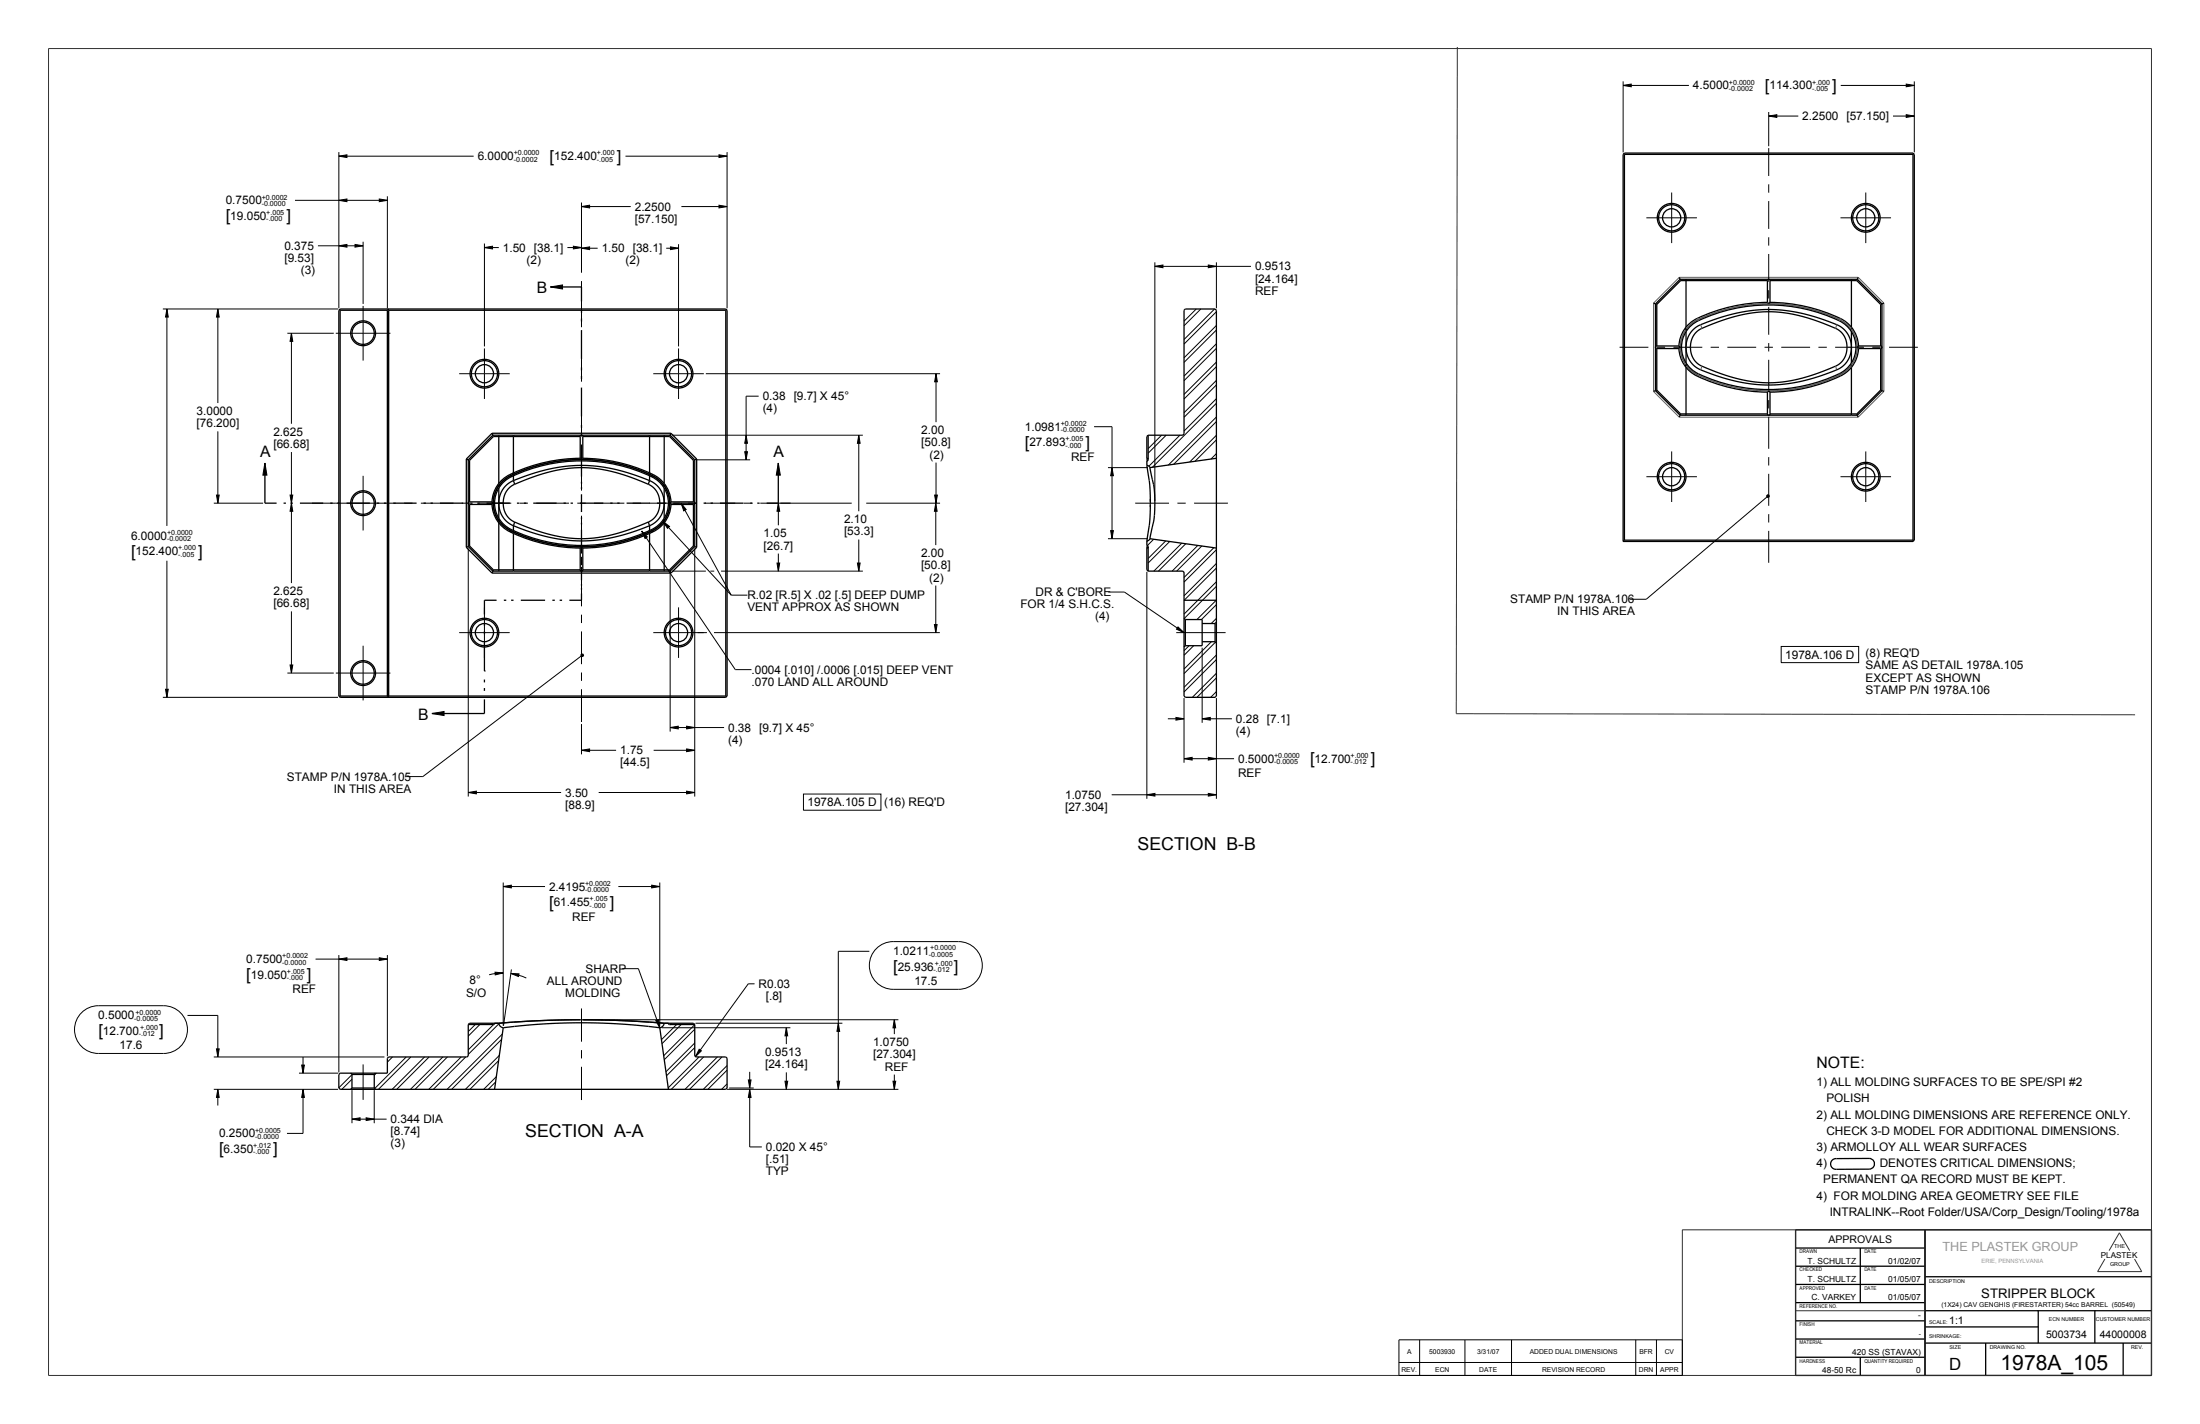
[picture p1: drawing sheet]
<svg xmlns="http://www.w3.org/2000/svg" width="864mm" height="559mm" viewBox="0 0 864 559" stroke-linecap="round" stroke-linejoin="round" font-family="sans-serif">
<g fill="#000">
<path d="M637.2 33.5l3.1-.5v1.1zM748.3 33l3.2 .5-3.2 .6zM694.3 45.5l3.2-.5v1.1zM748.3 45l3.2 .5-3.2 .6zM133 78.6l3.2-.5v1zM133 61.3l3.2-.5v1zM148.9 78.1l3.2 .5-3.2 .5zM282.2 60.8l3.2 .5-3.2 .5zM133 96.5l3.2-.6v1.1zM139.4 95.9l3.1 .6-3.1 .5zM190.2 97.2l3.1-.6v1.1zM225.1 96.6l3.2 .6-3.2 .5z"/>
<path d="M228.3 97.4l3.1-.5v1zM228.3 81.1l3.1-.6v1.1zM263.2 96.9l3.2 .5-3.2 .5zM282.2 80.5l3.2 .6-3.2 .5zM216.1 112.6l4.7-.8v1.6zM453.3 104.5l3.2-.5v1.1zM474.3 104l3.2 .5-3.2 .6zM65.5 121.3l.5 3.1h-1zM85.5 121.3l.5 3.1h-1zM114.4 130.8l.5 3.2h-1zM367.4 146.7l.6 3.1h-1.1zM292.9 170.8l.5 3.2h-1.1z"/>
<path d="M337.1 170.8l.5 3.2h-1zM85 194.3h1l-.5 3.2zM104 181.7l.8 4.8h-1.6zM113.9 194.3h1l-.5 3.2zM114.4 197.5l.5 3.1h-1zM267.4 197.4l1.9 2.6-.9 .5zM292.3 177.3h1.1l-.5 3.1zM305.5 181.7l.8 4.8h-1.6zM305.5 197.5l.6 3.1h-1.1zM367.3 197.5l.6 3.1h-1.1zM366.9 194.3h1.1l-.6 3.2zM436.5 183.5l.5 3.2h-1z"/>
<path d="M693.5 194.5l.4-.3 .4 .1 .2 .4-.2 .4-.4 .1-.4-.3zM251.9 208.4l2.2 2.3-.9 .6zM260.3 204.6l2.5 2-.8 .7zM436 208.2h1l-.5 3.2zM305 220.9h1.1l-.6 3.2zM336.6 220.9h1l-.5 3.2zM228.1 256.9l.3-.3 .5 .1 .2 .4-.2 .5-.5 .1-.3-.3zM366.8 245.1h1.1l-.6 3.2zM462.4 246l2.4 2.3-3-1.4zM65 270.5h1l-.5 3.2zM113.9 261h1l-.5 3.1zM169.5 280l4.8-.8v1.6z"/>
<path d="M228.3 294.4l3.1-.5v1.1zM263.1 285.5l3.1-.5v1zM269.5 293.9l3.2 .5-3.2 .6zM269.5 285l3.2 .5-3.2 .5zM464.8 297.7l3.2-.5v1.1zM461.6 281.5l3.2 .6-3.2 .5zM471.9 282.1l3.2-.6v1.1zM474.3 297.2l3.2 .5-3.2 .6zM183.8 311l3.2-.5v1zM269.5 310.5l3.2 .5-3.2 .5zM450.2 311.9l3.2-.6v1.1zM474.3 311.3l3.2 .6-3.2 .5z"/>
<path d="M197.5 347.9l3.2-.5v1zM255.8 347.4l3.2 .5-3.2 .5zM133 376.4l3.2-.6v1.1zM148.9 375.8l3.2 .6-3.2 .5zM194.3 381.5l3.2 .3-3.1 .8zM200.5 382l3.2 .2-.2 1zM85 411.6h1l-.5 3.2zM257.4 400.5l1-.4 .6 3.2zM274.5 411.7l.8 .7-2.3 2.2zM308.7 403.3l.5 3.2h-1.1zM329.1 401.5l.5 3.2h-1.1zM351.1 400.2l.5 3.1h-1.1z"/>
<path d="M85.5 427.5l.5 3.1h-1zM118.4 417.9h1.1l-.5 3.2zM119 427.5l.5 3.1h-1.1zM138.2 439.2l3.1-.6v1.1zM143.7 438.6l3.2 .6-3.2 .5zM294.3 427.5l.5 3.1h-1zM293.8 423.8h1l-.5 3.2zM308.1 424.3h1.1l-.5 3.2zM328.5 424.3h1.1l-.5 3.2zM350.5 424.3h1.1l-.5 3.2z"/>
</g>
<g fill="none" stroke="#000" stroke-width=".39">
<path d="M637.2 33.5l3.1-.5v1.1zM637.2 31.9v27.9M637.2 33.5h25.8M722.6 33.5h28.9M748.3 33l3.2 .5-3.2 .6zM751.5 31.9v27.9M133 59.7v61.3M285.4 59.7v61.3M694.3 45.5l3.2-.5v1.1zM694.3 44v13.4M694.3 45.5h11.6M743.1 45.5h8.4"/>
<path d="M748.3 45l3.2 .5-3.2 .6zM115.8 78.6h36.3M133 78.6l3.2-.5v1zM133 61.3l3.2-.5v1zM133 61.3h52.9M148.9 78.1l3.2 .5-3.2 .5zM152.1 77v44M228.3 79.5v25.1M245.5 61.3h39.9M282.2 60.8l3.2 .5-3.2 .5zM124.8 96.5h17.7M133 96.5l3.2-.6v1.1z"/>
<path d="M139.4 95.9l3.1 .6-3.1 .5zM142.5 94.9v24.4M190.2 97.2l3.1-.6v1.1zM190.2 95.6v40.3M190.2 97.2h5.6M222.7 97.2h5.6M225.1 96.6l3.2 .6-3.2 .5zM228.3 97.4l3.1-.5v1zM228.3 81.1l3.1-.6v1.1zM228.3 97.4h6.3M228.3 81.1h19.3M261.5 97.4h4.9"/>
<path d="M263.2 96.9l3.2 .5-3.2 .5zM266.4 95.8v40.1M267.5 81.1h17.9M282.2 80.5l3.2 .6-3.2 .5zM216.1 112.6l4.7-.8v1.6zM453.3 104.5l3.2-.5v1.1zM453.3 102.9v93.8M453.3 104.5h37.8M474.3 104l3.2 .5-3.2 .6zM477.5 102.9v18.1M63.9 121.3h68.8M65.5 121.3l.5 3.1h-1z"/>
<path d="M65.5 121.3v85.1M85.5 121.3l.5 3.1h-1zM85.5 121.3v36.9M112.8 130.8h18.2M114.4 130.8l.5 3.2h-1zM114.4 130.8v35.5M469.6 121.3l-4.8 4.7M471.4 121.3l-6.6 6.5M476.8 121.3l-12 11.9M477.5 122.3l-12.7 12.7M477.5 127.7l-12.7 12.7M477.5 129.5l-12.7 12.7"/>
<path d="M477.5 134.9l-12.7 12.7M477.5 136.7l-12.7 12.7M277.1 146.7h91.9M297.8 155.5h-4.9v24.9M367.4 146.7l.6 3.1h-1.1zM367.4 146.7v19M477.5 142.1l-12.7 12.7M477.5 143.9l-12.7 12.7M477.5 149.3l-12.7 12.7M477.5 151.1l-12.7 12.7M477.5 156.5l-12.7 12.7M477.5 158.2l-25.1 25.2"/>
<path d="M85.5 169.3v28.2M114.4 177.4v51.4M263.9 170.8h74.8M292.3 177.3h1.1l-.5 3.1zM292.9 170.8l.5 3.2h-1.1zM337.1 170.8l.5 3.2h-1zM337.1 170.8v29.8M429.5 167.4h7v44M456 170.8l-5.3 5.3M457.8 170.8l-7.1 7M463.2 170.8l-12.2 12.1M477.5 163.6l-18.9 18.9"/>
<path d="M477.5 165.4l-16.8 16.8M477.5 170.8l-10.5 10.5M477.5 172.6l-8.4 8.4M477.5 178l-2.1 2.1M477.5 179.8h-.1M83.9 197.5h19.4M85 194.3h1l-.5 3.2zM104 181.7l.8 4.8h-1.6zM113.9 194.3h1l-.5 3.2zM114.4 197.5l.5 3.1h-1zM267.4 197.4l1.9 2.6-.9 .5zM267.4 197.4l19.6 36.1"/>
<path d="M273.5 180.4h21M305.5 181.7l.8 4.8h-1.6zM305.5 197.5l.6 3.1h-1.1zM305.5 197.5v8.6M306.3 197.5h28M340 197.5h29M366.9 194.3h1.1l-.6 3.2zM367.3 197.5l.6 3.1h-1.1zM367.3 197.5v16.4M367.4 181.5v16M434.9 183.5h15.7M436.5 183.5l.5 3.2h-1z"/>
<path d="M693.5 194.5l.4-.3 .4 .1 .2 .4-.2 .4-.4 .1-.4-.3zM693.6 195l-47.4 40.2h-6.3M183.8 215.3v97.3M251.9 208.4l2.2 2.3-.9 .6zM251.9 208.4l36.7 54.4h6.4M260.3 204.6l2.5 2-.8 .7zM260.3 204.6l26.7 28.9M272.7 215.3v97.3M305.5 217.2v6.9M337.1 211.7v12.4M434.9 211.4h15.7M436 208.2h1l-.5 3.2z"/>
<path d="M450.4 212.2l-.2 .3M452.9 211.6l-2.5 2.5M457.6 212.3l-6.9 6.9M459.2 212.5l-8.5 8.5M463.9 213.2l-11 10.9M465.5 213.4l-10.8 10.7M470.2 214l-10.1 10.1M471.8 214.3l-9.9 9.8M476.5 214.9l-11.7 11.7M477.5 215.7l-12.7 12.7M65.5 220v53.7M114.4 239.9v24.2"/>
<path d="M263.1 224.9v62.2M263.9 224.1h13.2M278.9 224.1h1.5M283.1 224.1h55.6M287 233.5h6.4M305 220.9h1.1l-.6 3.2zM336.6 220.9h1l-.5 3.2zM367.3 229.8v18.5M435 232.3h6.4l23.4 16M450.2 224.4v89.1M477.5 221.1l-12.7 12.7M477.5 222.9l-12.7 12.7"/>
<path d="M477.5 228.3l-12.7 12.7M477.5 230.1l-12.6 12.6M477.5 235.5l-7.7 7.6M477.5 237.3l-5.9 5.8M228.1 256.9l.3-.3 .5 .1 .2 .4-.2 .5-.5 .1-.3-.3zM228.1 257.5l-62.1 47.2h-6.4M273.9 248.3h3.6M280.3 248.3h88.6M366.8 245.1h1.1l-.6 3.2zM462.4 246l2.4 2.3-3-1.4zM466.8 253.4l-2 2M468.6 253.4l-3.8 3.8"/>
<path d="M471.9 254.2v29.4M475.5 251.8l-10.7 10.7M477.1 252l-12.3 12.3M477.5 242.7l-2 2M477.5 257l-12.7 12.7M477.5 258.8l-12.7 12.7M699.2 253.7h30.4v6.3h-30.4zM63.9 273.7h68.8M65 270.5h1l-.5 3.2zM112.8 264.1h18.2M113.9 261h1l-.5 3.1zM464.8 273.9v25.4"/>
<path d="M477.5 264.2l-9.4 9.5M477.5 266l-7.7 7.7M477.5 271.4l-2.3 2.3M477.5 273.9v39.6M169.5 280l4.8-.8v1.6zM228.3 294.4l3.1-.5v1.1zM228.3 294.4h13.5M228.3 284.1v11.9M256.6 294.4h16.1M263.1 285.5l3.1-.5v1zM263.1 285.5h21.1M269.5 293.9l3.2 .5-3.2 .6z"/>
<path d="M269.5 285l3.2 .5-3.2 .5zM458.4 282.1h6.4M461.6 281.5l3.2 .6-3.2 .5zM464.8 297.7l3.2-.5v1.1zM464.8 297.7h19.6M471.9 282.1l3.2-.6v1.1zM471.9 282.1h11.7M474.3 297.2l3.2 .5-3.2 .6zM183.8 311l3.2-.5v1zM183.8 311h36.5M235 311h37.7M269.5 310.5l3.2 .5-3.2 .5z"/>
<path d="M315.4 311.6h30.4v6.3h-30.4zM436.4 311.9h41.1M450.2 311.9l3.2-.6v1.1zM474.3 311.3l3.2 .6-3.2 .5zM197.5 347.9l3.2-.5v1zM197.5 346.3v56.2M197.5 347.9h16.5M242.7 347.9h16.3M255.8 347.4l3.2 .5-3.2 .5zM259 346.3v56.2M123.9 376.4h28.2M133 376.4l3.2-.6v1.1z"/>
<path d="M133 374.8v46M148.9 375.8l3.2 .6-3.2 .5zM152.1 374.8v39.7M341.3 373.3h-12.2v54.2M343.6 372.6l2.6-2 3.3-1 26.7-.1a9.4 9.4 0 0 1 9.4 9.4 9.4 9.4 0 0 1-9.4 9.3h-25.6a9.4 9.4 0 0 1-8.5-5.5 9.4 9.4 0 0 1 1.5-10.1zM32.4 397l2.8-1.7 2.2-.6h26.8a9.4 9.4 0 0 1 9.4 9.3 9.4 9.4 0 0 1-9.4 9.4h-25.6a9.4 9.4 0 0 1-8.7-6 9.4 9.4 0 0 1 2.5-10.4zM73.6 398.5h11.9v16.3M194.3 381.5l3.2 .3-3.1 .8zM197.5 381.8l-5.5 .7M200.5 382l3.2 .2-.2 1zM200.5 382l3.1 .7 3 1.1M200.8 380.4l-3.2 22.1"/>
<path d="M244.2 380.1h6.4l8.4 23.2M296.2 386.1h-2.5l-20.7 28.5M83.9 414.8h67M85 411.6h1l-.5 3.2zM118.4 417.9h1.1l-.5 3.2zM119 414.8v6.3M154.1 414.8l-2 2M159.5 414.8l-12.4 12.3M161.3 414.8l-12.7 12.7M166.7 414.8l-12.7 12.7M168.4 414.8l-12.7 12.7M173.8 414.8l-12.7 12.7"/>
<path d="M175.6 414.8l-12.7 12.7M181 414.8l-12.7 12.7M182.8 414.8l-12.7 12.7M186.6 402l-2.8 2.8M188.4 402l-4.6 4.6M193.7 402l-9.9 10M194.2 401.5l-.1 .2M195.7 416.2l-11.2 11.3M195.8 401.7l-12 12.1M196 414.1l-13.3 13.4M196.9 407.9l-19.6 19.6M197.2 405.8l-21.7 21.7"/>
<path d="M229.1 400.2h123.6M257.4 400.5l1-.4 .6 3.2zM259.8 403.3h50.5M265.6 402l-6 6M267.4 402l-7.5 7.6M272.7 402.1l-12.2 12.2M272.7 403.9l-11.9 12M272.7 409.3l-11.3 11.3M272.7 411.1l-11.1 11.1M273 401.5h57.7M274.4 414.8l-12.1 12.1M274.5 411.7l.8 .7-2.3 2.2z"/>
<path d="M276.2 414.8l-12.7 12.7M281.6 414.8l-12.7 12.7M283.4 414.8l-12.7 12.7M285.4 418.1l-9.3 9.4M285.4 419.9l-7.5 7.6M308.7 403.3l.5 3.2h-1.1zM308.7 403.3v6.4M329.1 401.5l.5 3.2h-1.1zM351.1 400.2l.5 3.1h-1.1zM351.1 400.2v5.6M83.9 427.5h48.8M85.5 427.5l.5 3.1h-1z"/>
<path d="M85.5 427.5v6.3M117.4 421.1h15.3M119 427.5l.5 3.1h-1.1zM119 427.5v17.3h-6.3M138.2 439.2l3.1-.6v1.1zM138.2 421.7l-5.2 5.2M138.2 423.5l-4 4M138.2 427.8v13M138.2 439.2h13.6M143.7 438.6l3.2 .6-3.2 .5zM146.9 427.8v13M147.7 421.1l-.8 .8"/>
<path d="M194.5 424.6l-2.8 2.9M194.8 422.5l-4.9 5M285.4 427.5h67.3M285.4 425.3l-2.1 2.2M286.2 427h9.7M293.8 423.8h1l-.5 3.2zM294.3 427.5l.5 3.1h-1zM294.3 427.5v22.6h4.8M294.3 420.6v6.4M308.1 424.3h1.1l-.5 3.2zM308.7 420.8v6.7M328.5 424.3h1.1l-.5 3.2z"/>
<path d="M350.5 424.3h1.1l-.5 3.2zM351.1 421.7v5.8M549.1 525.8h111.3v13.9h-111.3zM549.1 534.7h111.3M557.3 525.8v13.9M575.1 525.8v13.9M593.3 525.8v13.9M642.1 525.8v13.9M650.2 525.8v13.9"/>
</g>
<g fill="none" stroke="#000" stroke-width=".51">
<path d="M637.4 60.3l.3 .3M637.7 60.1h113.2l.6 .5v151.4l-.6 .5h-113.7v-151.9zM637.7 60.6v151.4M637.7 60.6h113.2M750.9 60.6v151.4M751.2 60.3l-.3 .3M216.1 112.6h12.2v5.7M649.1 118.9l.8 .4M649.9 119.3v34M649.9 119.3l.5 .2M650.4 119.5v16.3M659.2 108.8l.3 .8"/>
<path d="M659.5 109.6l-9.6 9.7M659.5 109.6l.2 .5M659.5 109.6h69.6M659.7 110.1l-9.3 9.4M659.7 110.1h34.1M661.9 109.6l-.1 18.8M693.8 118.7a62.8 62.8 0 0 0-29.6 7.4 12.5 12.5 0 0 0-5.1 9.7M693.8 110.1v8.6M693.8 110.1l.5-.5 .5 .5M693.8 118.7l.2 .1a.34 .34 0 0 0 .3 .3 .34 .34 0 0 0 .4-.3l.1-.1M694.8 110.1v8.6M694.8 110.1h34.1"/>
<path d="M726.7 109.6l.1 18.8a15.4 15.4 0 0 0-7.5-4.8 65.7 65.7 0 0 0-24.5-4.9M728.9 110.1l9.3 9.4 .6-.2M729.1 109.6l-.2 .5M729.1 109.6l9.7 9.7M729.4 108.8l-.3 .8M739.5 118.9l-.7 .4M133 121.8l.5-.5h151.4l.5 .5v151.3l-.5 .6h-151.4l-.5-.6zM133.3 121.5l.2 .3M133.5 121.8v151.3M133.5 121.8h18.6M152.1 121.8v151.3M152.3 121.5l.3 .3"/>
<path d="M152.6 121.3l-.5 .5M152.6 121.8v151.3M152.6 121.8h132.3M228.3 121.6v1.2M228.3 125v1.2M228.3 129.5v11.3M284.9 121.8v151.3M285.2 121.5l-.3 .3M650.4 135.8a.51 .51 0 0 0-.5 .5 .51 .51 0 0 0 .5 .5M650.4 136.8v16.3M650.4 136.8h8.7M650.4 135.8h8.7"/>
<path d="M659.1 135.8l.1 .2a.37 .37 0 0 1 .3 .4 .37 .37 0 0 1-.4 .3v.1M659.1 136.8a12.5 12.5 0 0 0 7.1 10.8M661.4 128.9l.4 .3M661.8 129.3l.4 .3M661.8 129.2v.1M661.8 130.1v12.3M663.2 128.4l.7-.7a43.3 43.3 0 0 1 16.3-6.5 63.2 63.2 0 0 1 43.6 5.8 11.7 11.7 0 0 1 4.5 11.6 11.7 11.7 0 0 1-8.5 9.1 63.8 63.8 0 0 1-55-2.2 11.5 11.5 0 0 1-1.6-17.1zM664.6 129.4l3.1-2 6.3-2.4 5.4-1.6a61.8 61.8 0 0 1 43.7 5.2l2.4 2.7 1.2 3.6-.2 3.6-1.4 3.4-1.6 1.7-2.1 1.4-6 2.2-6.2 1.9a62 62 0 0 1-43.7-5.2l-1.5-1.4-1.1-1.8-.8-1.9-.2-2v-1.9l.6-2.1 .9-1.8zM668 128.9h.1M668 128.9l-1.9 1.2-1.4 1.7-.8 2.1-.3 2.4 .3 2.3 .8 2.1 1.4 1.7 1.9 1.3M694.3 122.3h.1M694.3 122.3a66.6 66.6 0 0 0-26.3 6.6"/>
<path d="M694.3 122.3a66.6 66.6 0 0 1 26.3 6.6M720.6 128.9h.1M720.6 128.9l1.9 1.2 1.4 1.7 .8 2.1 .3 2.4-.3 2.3-.8 2.1-1.4 1.7-1.9 1.3M726.8 129.3l-.4 .3M726.8 129.2v.1M726.8 130.1v12.3M727.2 128.9l-.4 .3M228.3 144.2v1.1M228.3 147.6v1.1M228.3 152.1v11.3M649.9 153.3l-.8 .3M649.9 153.3l9.6 9.6"/>
<path d="M650.4 153.1l9.3 9.3M650.4 153.1l-.5 .2M661.8 143.4l-.4 .2M661.8 143.4h.1M661.8 144.2v18.2M662.2 143l-.4 .3M668 143.7h.1M668 143.7l3.1 1.3a62 62 0 0 0 23.2 5.2M694.3 150.2h.1M720.6 143.7l-3.1 1.3a62 62 0 0 1-23.2 5.2M720.6 143.7h.1M722.4 147.6a12.5 12.5 0 0 0 4.4-3.4v18.2"/>
<path d="M726.4 143l.4 .3M726.8 143.4h.1M726.8 143.4l.4 .2M738.8 153.3l.7 .3M738.8 153.3l-.6-.2-9.3 9.3M738.8 153.3l-9.7 9.6M193.1 170l.4 .8M193.1 170l-10 10.1M193.1 170h70.3M193.5 170.8l-9.7 9.6M193.5 170.8h8.1l-.1 .5M193.5 170.8l.2 .5"/>
<path d="M193.7 171.3l-9.4 9.3M193.7 171.3h7.8M195.8 170.8v18.9M201.5 171.3v14.3l-1.3 .6M228.3 166.8v1.1M228.3 170.2v1.1M228.3 174.7v12.3M255 171.3v14.3l1.3 .6M255 171.3h7.9M260.7 170.8v18.9M262.9 171.3l9.3 9.3 .5-.2M263.1 170.8h-8.1v.5"/>
<path d="M263.1 170.8l-.2 .5M263.1 170.8l9.6 9.6M263.4 170l-.3 .8M263.4 170l10.1 10.1M477.5 179.8l-26.1 3.7M659.5 162.9l-.3 .8M659.7 162.4h2.1M659.7 162.4l-.2 .5M661.8 162.4l.1 .5h-2.4M726.8 162.4l-.1 .5h2.4M726.8 162.4h2.1M728.9 162.4l.2 .5"/>
<path d="M729.1 162.9l.3 .8M104 181.7v15.8h4.6M111.3 197.5h.9M114.1 197.5h.9M117.7 197.5h9.2M129.6 197.5h1M132.4 197.5h.9M136 197.5h9.2M148 197.5h.9M150.7 197.5h.9M154.4 197.5h9.1M166.3 197.5h.9"/>
<path d="M169 197.5h.9M172.7 197.5h9.2M183.1 180.1l.7 .3M183.1 180.1v34.7M183.8 180.4v34.1M183.8 180.4l.5 .2M184.3 196.9a.51 .51 0 0 0-.5 .6 .51 .51 0 0 0 .5 .5M184.3 180.6v16.3M184.3 198v16.3M184.3 198h8.8M184.3 196.9h8.8M184.6 197.5h.9"/>
<path d="M187.3 197.5h1M191 197.5h9.2M193.1 196.9l.4 .6-.4 .5M193.1 198a12.5 12.5 0 0 0 7.1 10.7M195.4 190.3l.4 .3M195.8 190.6a12 12 0 0 0 0 13.7M195.8 190.6h.1M195.8 190.6a11.9 11.9 0 0 0 0 13.7M195.8 191.5v11.9M195.8 190.7h.1M195.8 197.5l.4 2.8 1.2 2.5 1.8 2.1 2.3 1.4M195.8 197.5h1.7"/>
<path d="M195.8 190.7l.4 .2M197.5 197.5l.3 2.3 .9 2.1 1.4 1.7 1.9 1.2M200.2 186.2a12.5 12.5 0 0 0-7.1 10.7M200.2 186.2l.2 .4M200.4 186.6a12 12 0 0 0-4.6 4M200.5 186.7a11.9 11.9 0 0 0-4.7 4M200.5 186.7l.1 .4M200.6 187.1a11.4 11.4 0 0 0-6.5 10.4 11.4 11.4 0 0 0 6.5 10.3M200.6 187.1a63.9 63.9 0 0 1 55.3 0M201.3 185.7l.2 .4M201.5 186.1l-1.1 .5M201.5 186.2a64.2 64.2 0 0 1 53.5 0"/>
<path d="M201.5 186.2l.2 .4M201.5 186.1v.1M201.5 186.7v1.9M201.5 188.6l6.8-2.5 7.1-2a62.7 62.7 0 0 1 39.6 4.5M201.5 188.6l-2.3 1.4-1.8 2.1-1.2 2.5-.4 2.9M201.5 188.6l.5 1.5M201.5 186.2l-1 .5M202 190.1h.1M202 190.1l-1.9 1.2-1.4 1.7-.9 2.1-.3 2.4M202.9 197.5h.9M205.7 197.5h.9M209.3 197.5h9.2"/>
<path d="M221.2 197.5h1M224 197.5h.9M227.7 197.5h9.1M228.3 183.5h.1M228.3 183.5a66.6 66.6 0 0 0-26.3 6.6M228.3 183.5a66.6 66.6 0 0 1 26.3 6.6M228.3 189.1v.7M228.3 191.2v.7M228.3 194v6.9M239.6 197.5h.9M242.3 197.5h.9M246 197.5h9.1"/>
<path d="M254.6 190.1h.1M254.6 190.1l1.9 1.2 1.4 1.7 .8 2.1 .3 2.4M255 186.1l1.1 .5M255 188.6l-.4 1.5M255 188.6l2.3 1.4 1.9 2.1 1.1 2.5 .4 2.9M255 186.2l1.1 .5M255 186.2l-.2 .4M255 186.1v.1M255 186.7v1.9M255.2 185.7l-.2 .4M255.9 187.1a11.4 11.4 0 0 1 6.5 10.4 11.4 11.4 0 0 1-6.5 10.3M256.1 186.7l-.2 .4"/>
<path d="M256.1 186.7a11.9 11.9 0 0 1 4.6 4M256.1 186.6a12 12 0 0 1 4.6 4M256.3 186.2a12.5 12.5 0 0 1 4.5 3.6M256.3 186.2l-.2 .4M257.9 197.5h.9M259 197.5l-.3 2.3-.8 2.1-1.4 1.7-1.9 1.2M259 197.5h1.7M260.6 197.5h.9M260.7 190.7l-.3 .2M260.7 197.5l-.4 2.8-1.1 2.5-1.9 2.1-2.3 1.4M260.7 190.7h.1M260.7 190.6a11.9 11.9 0 0 1 0 13.7"/>
<path d="M260.7 190.6h.1M260.7 191.5v11.9M260.7 190.6a12 12 0 0 1 0 13.7M261.1 190.3l-.4 .3M264.3 197.5h9.2M273.5 180.1l-.8 .3M273.5 180.1v34.7M276.2 197.5h.9M279 197.5h.9M282.6 197.5h9.2M294.5 197.5h.9M297.3 197.5h.9"/>
<path d="M305.5 181.7v15.8h-4.6M450.2 182.6l.7 .3 .5 .6M450.2 182.6l1.1 7.4 .3 6.9M450.2 180.9l.5-.5v-9.6h13.3l.7-.5 .1-48.5 .5-.5h11.7l.5 .5v151.3l-.5 .6h-11.7l-.5-.6-.1-48.5-.7-.5h-13.3v-9.6l-.5-.4M450.2 180.9v1.7M450.3 180.8l-.1 .1M450.3 180.8h.1M450.4 180.8h-.1M450.4 180.8h.1M451.4 183.5l1.4 6.6M451.6 196.9h.1M451.6 195.9v1"/>
<path d="M451.6 198v1M451.6 198h.1M451.6 196.9v1.1M451.6 198l-.3 6.9-1.1 7.4M452.8 190.1h.1M452.8 190.1l.5 7.4-.5 7.3M183.1 214.8l10 10.1M183.8 214.5l-.7 .3M183.8 214.5l9.7 9.6M184.3 214.3l9.4 9.3M184.3 214.3l-.5 .2M195.8 204.3l-.4 .3"/>
<path d="M195.8 204.3h.1M195.8 205.2v18.9M195.8 204.3a12 12 0 0 0 4.6 4M195.8 204.2v.1M195.8 204.2a11.9 11.9 0 0 0 4.7 4M196.2 204l-.4 .2M200.2 208.7l1.3 .6v14.3M200.4 208.3l1.1 .5M200.4 208.3l-.2 .4M200.5 208.2l1 .5M200.6 207.8a63.9 63.9 0 0 0 55.3 0M200.6 207.8l-.1 .4"/>
<path d="M201.5 208.7a64.2 64.2 0 0 0 53.5 0M201.5 208.8l-.2 .4M201.5 206.3v1.9M201.5 208.7v.1M201.5 206.3l6.8 2.5 7.1 2a62.7 62.7 0 0 0 39.6-4.5M201.7 208.3l-.2 .4M202 204.8h.1M202 204.8l1.6 .7a64.4 64.4 0 0 0 24.7 5.9M202 204.8l-.5 1.5M228.3 211.4h.1M228.3 203v.7M228.3 205.1v.7"/>
<path d="M228.3 207.9v9.3M228.3 218.8v.5M254.6 204.8l-3.2 1.3a62 62 0 0 1-23.1 5.3M254.6 204.8l.4 1.5M254.6 204.8h.1M254.8 208.3l.2 .4M255 208.8l.2 .4M255 206.3v1.9M255 208.7v.1M255.9 207.8l.2 .4M256.1 208.2l-1.1 .5M256.1 208.3l-1.1 .5"/>
<path d="M256.1 208.3l.2 .4M256.3 208.7l-1.3 .6v14.3M260.4 204l.3 .2M260.7 204.2a11.9 11.9 0 0 1-4.6 4M260.7 204.2v.1M260.7 204.3a12 12 0 0 1-4.6 4M260.7 204.3h.1M260.7 205.2v18.9M260.7 204.3l.4 .3M260.8 205.1a12.5 12.5 0 0 1-4.5 3.6M272.7 214.5l.8 .3M272.7 214.5l-.5-.2-9.3 9.3"/>
<path d="M272.7 214.5l-9.6 9.6M273.5 214.8l-10.1 10.1M450.2 212.3v1.8M450.2 214.1h.1M451.4 211.4l-.5 .6-.7 .3M451.4 211.4l26.1 3.7M452.8 204.8l-1.4 6.6M452.8 204.8h.1M637.7 212h113.2M637.7 212l-.5 .5M750.9 212l.3 .2M193.1 224.9h70.3"/>
<path d="M193.5 224.1l-.4 .8M193.7 223.6h7.8M193.7 223.6l-.2 .5M194.9 235.6h-4.7v5.5M197.8 235.6h.9M200.6 235.6h1M201.5 223.6l.1 .5h-8.1M204.5 235.6h9.5M216.8 235.6h1M219.7 235.6h.9M228.3 220.4v.5M228.3 222.4v5.3"/>
<path d="M228.3 229.3v.5M228.3 230.8v.6M228.3 232.9v2.7h-4.8M255 223.6v.5h8.1M255 223.6h7.9M262.9 223.6l.2 .5M263.1 224.1l.3 .8M464.8 235.6h12.7M190.2 244.4v1.2M190.2 247.8v1.1M190.2 252.2v11.1M464.8 242.6l.5 .5"/>
<path d="M465.3 243.1h6.6v10.3h-6.6M465.3 243.1v10.3M465.3 253.4l-.5 .5M471.9 251.8h5.1M471.9 244.7h5.1M477 251.8l.5 .5M477 244.7v7.1M477.5 244.2l-.5 .5M133.5 273.1h18.6M133.5 273.1l-.2 .3M152.1 273.1l.5 .6M152.6 273.1h132.3"/>
<path d="M152.6 273.1l-.3 .3M190.2 263.3h.1M190.2 274.4v5.6h-20.7M190.2 266.7v1.1M190.2 270v1.1M284.9 273.1l.3 .3M183.8 402v12l-.5 .7-30.7 .1-.5 .5v5.8h-18.6l-.5 .5v5.4l.5 .5h151.4l.5-.5v-11.7l-.5-.5-11.7-.1-.5-.7v-12l-9.8 .1M183.8 402h9.7M193.1 401.6l.4 .4M193.1 401.5v.1M193.5 402l.1 .1M193.6 402.1h.1"/>
<path d="M194.1 401.6l-.4 .5M194.1 401.5v.1M195.8 401.5h-11.5l-.5 .5M195.8 401.5l.6 1.2 1.1 .6M195.8 401.5h.1M197.5 403.3l-3.4 24.2M200.2 401.2l-4.4 .3M200.2 401.2h.1M201.5 401.1l-1.3 .1M201.5 401.1l13.9-.7 12.8-.2 12.9 .2 13.9 .7M202 402.8h.1M202 402.8l-4.5 .5"/>
<path d="M228.3 401.4l-13.5 .3-12.8 1.1M228.3 401.4h.1M228.3 401.4l13.5 .3 12.8 1.1M254.6 402.8h.1M254.6 402.8l4.4 .5M255 401.1l1.3 .1M256.3 401.2l4.4 .3M256.4 401.2h.1M256.4 401.2l4.3 .3M259 403.3l3.4 24.2M260.7 401.5h.1M260.7 401.5l-.5 1.2-1.2 .6"/>
<path d="M260.7 401.5h1.7M262.4 401.6l.5 .5M262.4 401.5v.1M262.9 402.1h.1M137.7 421.1l.5 .5M138.2 421.6v5.4M138.2 427l-.5 .5M138.2 427h8.7M138.2 421.6h8.7M146.9 421.6v5.4M146.9 427l.5 .5M147.4 421.1l-.5 .5"/>
<path d="M719.2 455.3l1.2-.6 13.3-.1a2.1 2.1 0 0 1 2.1 2.1 2.1 2.1 0 0 1-2.1 2.1l-12.8 .1a2.11 2.11 0 0 1-2.1-1.2 2.11 2.11 0 0 1 .4-2.4zM704.8 482.6h139.7v57.2l-139.7-.1zM704.8 496.9h50.8M704.8 489.7h50.8M730.2 489.7v21.5M755.6 482.6v57.2M704.8 518.3h50.8M704.8 511.2h50.8M704.8 504h50.8M755.6 514.3h88.9M755.6 501h88.9M800.1 514.3v12.7"/>
<path d="M822.3 514.3v12.7M704.8 532.6h50.8M704.8 525.5h50.8M730.2 532.6v7.1M755.6 527h88.9M755.6 520.7h44.5M779.5 527v12.8M833.4 527v12.8"/>
<circle cx="656.2" cy="85.5" r="5.1"/>
<circle cx="656.2" cy="85.5" r="5.6"/>
<circle cx="732.4" cy="85.5" r="5.1"/>
<circle cx="732.4" cy="85.5" r="5.6"/>
<circle cx="142.5" cy="130.8" r="4.9"/>
<circle cx="142.5" cy="130.8" r="4.4"/>
<circle cx="190.2" cy="146.7" r="5.1"/>
<circle cx="190.2" cy="146.7" r="5.6"/>
<circle cx="190.2" cy="146.7" r="3.6"/>
<circle cx="266.4" cy="146.7" r="5.1"/>
<circle cx="266.4" cy="146.7" r="5.6"/>
<circle cx="266.4" cy="146.7" r="3.6"/>
<circle cx="142.5" cy="197.5" r="4.9"/>
<circle cx="142.5" cy="197.5" r="4.4"/>
<circle cx="656.2" cy="187.1" r="5.1"/>
<circle cx="656.2" cy="187.1" r="5.6"/>
<circle cx="732.4" cy="187.1" r="5.1"/>
<circle cx="732.4" cy="187.1" r="5.6"/>
<circle cx="190.2" cy="248.3" r="5.1"/>
<circle cx="190.2" cy="248.3" r="5.6"/>
<circle cx="190.2" cy="248.3" r="3.6"/>
<circle cx="266.4" cy="248.3" r="5.1"/>
<circle cx="266.4" cy="248.3" r="5.6"/>
<circle cx="266.4" cy="248.3" r="3.6"/>
<circle cx="142.5" cy="264.1" r="4.9"/>
<circle cx="142.5" cy="264.1" r="4.4"/>
</g>
<path d="M19 19h825.5v520.8h-825.5zM572.1 18.4l-.5 261.7 266.5 .4M704.8 482.6v57.2M755.6 482.6v57.2M826.3 494.1l-2.9 4.9h17.4l-2.9-4.9M827.9 490.8l4.1-7 4 7M844.5 482.6h-184.1v57.2M704.8 514.3h50.8" fill="none" stroke="#313131" stroke-width=".39"/>
<g fill="none" stroke="#5d5d5d" stroke-width=".39">
<path d="M649.1 118.9l10.1-10.1h70.2l10.1 10.1v34.7l-10.1 10.1h-70.2l-10.1-10.1zM661.8 129.2a12.4 12.4 0 0 0 4.6 18.1l-.2 .3M661.8 136.3h1.8M666.2 125l.2 .4M666.4 125.4a12.1 12.1 0 0 0-4.6 17.9M666.4 125.4a65.1 65.1 0 0 1 55.8 0M666.5 125.5a12 12 0 0 0-4.6 3.8M666.5 125.5l.1 .4M666.5 125.5a65 65 0 0 1 55.6 0M667.6 127.4l.4 1.5M694.3 121.4v.9M721 127.4l-.4 1.5"/>
<path d="M722.1 125.5l-.1 .4M722.1 125.5a12 12 0 0 1 4.7 3.8M722.2 125.4a12.1 12.1 0 0 1 4.6 17.9M722.4 125l-.2 .4M725 136.3h1.8M661.9 143.2a12 12 0 0 0 4.6 3.9M666.5 147.1a65 65 0 0 0 55.6 0M666.6 146.7l-.1 .4M668 143.7l-.4 1.4M694.3 150.2v.9M720.6 143.7l.4 1.4M722 146.7l.1 .4"/>
<path d="M726.8 143.2a12 12 0 0 1-4.7 3.9M726.8 143.3a14.4 14.4 0 0 1-4.6 3.9l.2 .4"/>
</g>
<!-- layer: 05___PRT_ALL_AXES -->
<g fill="none" stroke="#000" stroke-width=".39">
<path d="M694.3 58.1v11M656.2 75.6v19.8M694.3 72.3v3.3M694.3 78.9v10.9M732.4 75.6v19.8M228.3 95.5v11.5M646.3 85.5h19.8M694.3 93.1v3.3M694.3 99.7v10.9M722.5 85.5h19.8M228.3 110.3v3.3M228.3 116.9v11.5"/>
<path d="M694.3 113.9v3.2M131.8 130.8h21.5M142.5 120.1v21.4M190.2 136.7v19.9M228.3 131.7v3.3M228.3 138.2v11.6M266.4 136.7v19.9M635.8 136.3h11.3M650.3 136.3h3.3M656.9 136.3h11.3M671.5 136.3h3.3M678.1 136.3h11.3"/>
<path d="M692.7 136.3h3.2M694.3 120.4v10.9M694.3 134.6v3.3M699.2 136.3h11.3M713.8 136.3h3.3M720.4 136.3h11.3M735 136.3h3.3M741.5 136.3h11.4M180.2 146.7h19.9M228.3 153.1v3.2M228.3 159.6v11.6M256.4 146.7h19.9"/>
<path d="M694.3 141.2v12.5M694.3 157v3.3M228.3 174.4v3.3M656.2 177.2v19.8M694.3 163.6v12.5M694.3 179.4v3.3M732.4 177.2v19.8M142.5 186.7v21.5M155.4 197.5h-32.9M158.6 197.5h3.3M165.2 197.5h12.8M181.3 197.5h3.3"/>
<path d="M187.9 197.5h12.8M204 197.5h3.2M210.5 197.5h12.8M226.6 197.5h3.3M228.3 181v11.5M228.3 195.8v3.3M233.2 197.5h11.9M248.4 197.5h3.3M254.9 197.5h11.9M270.1 197.5h3.3M276.7 197.5h11.9M291.9 197.5h3.3"/>
<path d="M298.4 197.5h11.9M445.6 197.5h13.3M462.2 197.5h3.3M468.7 197.5h13.3M646.3 187.1h19.8M694.3 185.9v12.6M722.5 187.1h19.8M228.3 202.4v12.8M228.3 218.5v3.3M694.3 201.8v3.2M694.3 208.3v12.6M190.2 238.3v19.9"/>
<path d="M228.3 225.1v12.8M266.4 238.3v19.9M142.5 253.4v21.4M180.2 248.3h19.9M228.3 241.2v3.3M228.3 247.8v12.8M256.4 248.3h19.9M461.7 248.3h19.4M131.8 264.1h21.5M228.3 263.9v3.3M228.3 270.5v12.8M228.3 395.7v13.1"/>
<path d="M142.5 417.7v13.9M228.3 412.1v3.2M228.3 418.6v13.1"/>
</g>
<g fill="none" stroke="#000" stroke-width=".51">
<path d="M738.2 119.5v16.3M738.8 119.3v34M726.8 128.4a12.5 12.5 0 0 1 2.8 7.4M729.6 136.8a12.5 12.5 0 0 1-2.8 7.4M729.6 135.8l-.2 .2a.34 .34 0 0 0-.3 .3 .34 .34 0 0 0 .3 .3l.2 .2M729.6 136.8h8.6M729.6 135.8h8.6M738.2 135.8a.51 .51 0 0 1 .6 .5 .51 .51 0 0 1-.6 .5M738.2 136.8v16.3M666.2 147.6a65.7 65.7 0 0 0 27.6 6.3M693.8 153.9v8.5M693.8 153.9l.2-.2a.37 .37 0 0 1 .4-.2 .37 .37 0 0 1 .3 .3l.1 .1"/>
<path d="M694.8 153.9v8.5M722.4 147.6a65.7 65.7 0 0 1-27.6 6.3M201.5 171.3h26.3M201.6 170.8h53.4M227.8 171.3h.1M227.8 179.8a64.9 64.9 0 0 0-26.3 5.8M227.8 171.3v8.5M227.8 179.8l.5 .5M228.2 170.8l-.4 .5M228.4 170.8l.4 .5M228.8 179.8l-.5 .5M228.8 179.8a64.9 64.9 0 0 1 26.2 5.8"/>
<path d="M228.8 171.3v8.5M228.8 171.3h.1M255 171.3h-26.2M450.2 179.8l.2 1M450.2 179.8l.5 .4M450.7 170.8l-.5 .5v8.5M450.7 170.8h.1M661.8 162.4h32M661.9 162.9h64.8M693.8 162.4l.5 .5 .5-.5M694.8 162.4h32M228.3 180.3a64.3 64.3 0 0 0-26.8 5.8"/>
<path d="M228.3 180.3a64.3 64.3 0 0 1 26.7 5.8M260.7 189.7a12.5 12.5 0 0 1 2.7 7.2M263.4 198a12.5 12.5 0 0 1-2.7 7.2M263.4 198h8.8M263.4 196.9h8.8M263.4 196.9l-.4 .6 .4 .5M272.2 196.9a.51 .51 0 0 1 .5 .6 .51 .51 0 0 1-.5 .5M272.2 180.6v16.3M272.2 198v16.3M272.7 180.4v34.1M450.4 180.8h.1M450.7 180.2v.1"/>
<path d="M201.5 209.3a64.9 64.9 0 0 0 26.3 5.8M201.5 208.8a64.3 64.3 0 0 0 26.8 5.8M227.8 215.1v8.5M228.3 214.6l.5 .5M228.3 214.6l-.5 .5M228.8 215.1v8.5M255 209.3a64.9 64.9 0 0 1-26.2 5.8M255 208.8a64.3 64.3 0 0 1-26.7 5.8M450.2 215.1v8.5l.5 .5M450.4 214.1l-.2 1M450.7 214.6l-.5 .5M201.5 223.6h26.3"/>
<path d="M201.6 224.1h53.4M227.8 223.6l.4 .5M227.8 223.6h.1M228.8 223.6h26.2M228.8 223.6h.1M228.8 223.6l-.4 .5M450.7 224.1h.1M194.1 401.5v.1M227.8 400.2h.1M227.8 400.2l-13.7 .2-12.6 .7M228.8 400.2h.1M228.8 400.2l13.6 .2 12.6 .7"/>
<path d="M260.7 401.5h11.5l.5 .5M263.4 401.5v.1M263.4 401.6l-.4 .4"/>
<circle cx="656.2" cy="85.5" r="3.6"/>
<circle cx="732.4" cy="85.5" r="3.6"/>
<circle cx="656.2" cy="187.1" r="3.6"/>
<circle cx="732.4" cy="187.1" r="3.6"/>
</g>
<path d="M726.8 129.2a12 12 0 0 1 0 14.2M666.4 147.2a65.1 65.1 0 0 0 55.8 0" fill="none" stroke="#5d5d5d" stroke-width=".39"/>
<text font-size="8.3" x="785.3" y="537.8">1978A_105</text>
<g font-size="7">
<text x="446.6" y="333.7">SECTION B-B</text>
<text x="206.2" y="446.2">SECTION A-A</text>
</g>
<text font-size="6.6" x="765.2" y="537.8">D</text>
<g font-size="6.5">
<text x="692.8" y="35.7">[</text>
<text x="719.2" y="35.7">]</text>
<text x="215.8" y="63.5">[</text>
<text x="242.1" y="63.5">]</text>
<text x="88.6" y="86.9">[</text>
<text x="112.4" y="86.9">]</text>
<text x="402.3" y="175.7">[</text>
<text x="426.1" y="175.7">]</text>
<text x="51.4" y="218.5">[</text>
<text x="77.8" y="218.5">]</text>
<text x="514.3" y="299.9">[</text>
<text x="538.1" y="299.9">]</text>
<text x="215.5" y="356.1">[</text>
<text x="239.3" y="356.1">]</text>
<text x="350.6" y="381.6">[</text>
<text x="374.4" y="381.6">]</text>
<text x="96.7" y="384.6">[</text>
<text x="120.5" y="384.6">]</text>
<text x="38.6" y="406.7">[</text>
<text x="62.4" y="406.7">]</text>
<text x="86" y="453">[</text>
<text x="107.2" y="453">]</text>
</g>
<g font-size="6.2">
<text x="210.7" y="115">B</text>
<text x="102.1" y="179.3">A</text>
<text x="303.6" y="179.3">A</text>
<text x="164.2" y="282.4">B</text>
<text x="713.1" y="419.1">NOTE:</text>
</g>
<text font-size="5.2" x="777.7" y="509.5">STRIPPER BLOCK</text>
<text font-size="5" fill="#989898" x="762.5" y="491">THE PLASTEK GROUP</text>
<g font-size="4.6">
<text x="664.6" y="35.1">4.5000</text>
<text x="694.6" y="35.1">114.300</text>
<text x="707.5" y="47.1">2.2500 [57.150]</text>
<text x="187.5" y="62.9">6.0000</text>
<text x="217.6" y="62.9">152.400</text>
<text x="88.6" y="80.2">0.7500</text>
<text x="249.2" y="82.6">2.2500</text>
<text x="90.4" y="86.2">19.050</text>
<text x="249.2" y="87.4">[57.150]</text>
<text x="111.6" y="98">0.375</text>
<text x="197.4" y="98.7">1.50 [38.1]</text>
<text x="236.2" y="99">1.50 [38.1]</text>
<text x="111.6" y="102.8">[9.53]</text>
<text x="118.1" y="107.6">(3)</text>
<text x="206.7" y="103.5">(2)</text>
<text x="245.5" y="103.8">(2)</text>
<text x="492.7" y="106.1">0.9513</text>
<text x="492.7" y="110.9">[24.164]</text>
<text x="492.7" y="115.6">REF</text>
<text x="299.4" y="157.1">0.38 [9.7] X 45°</text>
<text x="299.4" y="161.8">(4)</text>
<text x="77.2" y="162.9">3.0000</text>
<text x="77.2" y="167.7">[76.200]</text>
<text x="107.3" y="171">2.625</text>
<text x="361.6" y="170.4">2.00</text>
<text x="402.3" y="169">1.0981</text>
<text x="107.3" y="175.8">[66.68]</text>
<text x="361.6" y="175.2">[50.8]</text>
<text x="364.9" y="179.9">(2)</text>
<text x="404.1" y="175.1">27.893</text>
<text x="420.4" y="180.8">REF</text>
<text x="331.3" y="205.4">2.10</text>
<text x="51.4" y="211.8">6.0000</text>
<text x="299.8" y="210.9">1.05</text>
<text x="299.8" y="215.7">[26.7]</text>
<text x="331.3" y="210.1">[53.3]</text>
<text x="53.2" y="217.8">152.400</text>
<text x="361.5" y="218.7">2.00</text>
<text x="361.5" y="223.4">[50.8]</text>
<text x="107.3" y="233.6">2.625</text>
<text x="364.8" y="228.2">(2)</text>
<text x="406.5" y="233.9">DR &amp; C'BORE</text>
<text x="107.3" y="238.3">[66.68]</text>
<text x="293.4" y="235.1">R.02 [R.5] X .02 [.5] DEEP DUMP</text>
<text x="293.4" y="239.9">VENT APPROX AS SHOWN</text>
<text x="400.5" y="238.7">FOR 1/4 S.H.C.S.</text>
<text x="592.8" y="236.8">STAMP P/N 1978A.106</text>
<text x="429.9" y="243.4">(4)</text>
<text x="611.3" y="241.5">IN THIS AREA</text>
<text x="732.3" y="257.9">(8) REQ'D</text>
<text x="700.8" y="258.4">1978A.106 D</text>
<text x="732.3" y="262.7">SAME AS DETAIL 1978A.105</text>
<text x="295" y="264.4">.0004 [.010] /.0006 [.015] DEEP VENT</text>
<text x="295" y="269.1">.070 LAND ALL AROUND</text>
<text x="732.3" y="267.4">EXCEPT AS SHOWN</text>
<text x="732.3" y="272.2">STAMP P/N 1978A.106</text>
<text x="285.8" y="287.1">0.38 [9.7] X 45°</text>
<text x="485.2" y="283.6">0.28 [7.1]</text>
<text x="285.8" y="291.9">(4)</text>
<text x="485.2" y="288.4">(4)</text>
<text x="243.4" y="296">1.75</text>
<text x="486" y="299.3">0.5000</text>
<text x="516.1" y="299.3">12.700</text>
<text x="243.4" y="300.8">[44.5]</text>
<text x="486" y="305">REF</text>
<text x="112.6" y="306.3">STAMP P/N 1978A.105</text>
<text x="131.1" y="311.1">IN THIS AREA</text>
<text x="221.8" y="312.6">3.50</text>
<text x="221.8" y="317.3">[88.9]</text>
<text x="317" y="316.4">1978A.105 D</text>
<text x="347.1" y="316.4">(16) REQ'D</text>
<text x="418.1" y="313.5">1.0750</text>
<text x="418.1" y="318.2">[27.304]</text>
<text x="215.5" y="349.5">2.4195</text>
<text x="217.3" y="355.5">61.455</text>
<text x="224.6" y="361.2">REF</text>
<text x="96.7" y="378">0.7500</text>
<text x="350.6" y="374.9">1.0211</text>
<text x="98.5" y="384">19.050</text>
<text x="229.8" y="381.7">SHARP</text>
<text x="352.4" y="380.9">25.936</text>
<text x="114.8" y="389.7">REF</text>
<text x="184.3" y="386.3">8°</text>
<text x="214.7" y="386.5">ALL AROUND</text>
<text x="297.8" y="387.6">R0.03</text>
<text x="358.9" y="386.6">17.5</text>
<text x="182.9" y="391.1">S/O</text>
<text x="221.9" y="391.2">MOLDING</text>
<text x="300.6" y="392.4">[.8]</text>
<text x="38.6" y="400.1">0.5000</text>
<text x="40.4" y="406.1">12.700</text>
<text x="46.9" y="411.8">17.6</text>
<text x="342.7" y="410.6">1.0750</text>
<text x="300.3" y="414.5">0.9513</text>
<text x="300.3" y="419.2">[24.164]</text>
<text x="342.7" y="415.3">[27.304]</text>
<text x="347.3" y="420.1">REF</text>
<text x="713.1" y="426.3">1) ALL MOLDING SURFACES TO BE SPE/SPI #2</text>
<text x="716.9" y="432.6">POLISH</text>
<text x="153.3" y="440.8">0.344 DIA</text>
<text x="713.1" y="439">2) ALL MOLDING DIMENSIONS ARE REFERENCE ONLY.</text>
<text x="86" y="446.4">0.2500</text>
<text x="153.3" y="445.5">[8.74]</text>
<text x="716.9" y="445.3">CHECK 3-D MODEL FOR ADDITIONAL DIMENSIONS.</text>
<text x="87.8" y="452.4">6.350</text>
<text x="153.3" y="450.3">(3)</text>
<text x="300.6" y="451.7">0.020 X 45°</text>
<text x="713.1" y="451.7">3) ARMOLLOY ALL WEAR SURFACES</text>
<text x="300.6" y="456.4">[.51]</text>
<text x="300.6" y="461.2">TYP</text>
<text x="713.1" y="458">4)</text>
<text x="737.9" y="458">DENOTES CRITICAL DIMENSIONS;</text>
<text x="715.7" y="464.4">PERMANENT QA RECORD MUST BE KEPT.</text>
<text x="713.1" y="470.7">4) FOR MOLDING AREA GEOMETRY SEE FILE</text>
<text x="718.2" y="477.1">INTRALINK--Root Folder/USA/Corp_Design/Tooling/1978a</text>
</g>
<g font-size="4.1">
<text x="717.7" y="487.8">APPROVALS</text>
<text x="765.2" y="519.5">1:1</text>
<text x="803.2" y="525.1">5003734</text>
<text x="824.3" y="525.1">44000008</text>
</g>
<g font-size="3.3">
<text x="709.6" y="495.9">T. SCHULTZ</text>
<text x="741.2" y="495.9">01/02/07</text>
<text x="709.6" y="503">T. SCHULTZ</text>
<text x="741.2" y="503">01/05/07</text>
<text x="711" y="510.1">C. VARKEY</text>
<text x="741.2" y="510.1">01/05/07</text>
<text x="753" y="517.3">-</text>
<text x="727.1" y="531.6">420 SS (STAVAX)</text>
<text x="715.3" y="538.7">48-50 Rc</text>
<text x="752.2" y="538.7">0</text>
</g>
<text font-size="3.2" x="824.7" y="493.7">PLASTEK</text>
<g font-size="2.8">
<text x="678.7" y="33.2">+0.0000</text>
<text x="678.7" y="35.7">-0.0002</text>
<text x="711.3" y="33.2">+.000</text>
<text x="711.3" y="35.7">-.005</text>
<text x="201.6" y="61">+0.0000</text>
<text x="201.6" y="63.5">-0.0002</text>
<text x="234.3" y="61">+.000</text>
<text x="234.3" y="63.5">-.005</text>
<text x="102.7" y="78.3">+0.0002</text>
<text x="102.7" y="80.8">-0.0000</text>
<text x="104.5" y="84.3">+.005</text>
<text x="104.5" y="86.9">-.000</text>
<text x="416.4" y="167.1">+0.0002</text>
<text x="416.4" y="169.7">-0.0000</text>
<text x="418.2" y="173.2">+.005</text>
<text x="418.2" y="175.7">-.000</text>
<text x="65.6" y="209.9">+0.0000</text>
<text x="65.6" y="212.4">-0.0002</text>
<text x="69.9" y="215.9">+.000</text>
<text x="69.9" y="218.5">-.005</text>
<text x="500.1" y="297.4">+0.0000</text>
<text x="500.1" y="299.9">-0.0005</text>
<text x="530.2" y="297.4">+.000</text>
<text x="530.2" y="299.9">-.012</text>
<text x="229.7" y="347.6">+0.0002</text>
<text x="229.7" y="350.1">-0.0000</text>
<text x="231.5" y="353.6">+.005</text>
<text x="231.5" y="356.1">-.000</text>
<text x="110.8" y="376.1">+0.0002</text>
<text x="364.7" y="375.5">-0.0005</text>
<text x="365.1" y="373">+0.0000</text>
<text x="110.8" y="378.6">-0.0000</text>
<text x="112.6" y="382.1">+.005</text>
<text x="366.5" y="381.6">-.012</text>
<text x="367" y="379">+.000</text>
<text x="112.6" y="384.6">-.000</text>
<text x="52.6" y="400.7">-0.0005</text>
<text x="53.1" y="398.2">+0.0000</text>
<text x="54.5" y="406.7">-.012</text>
<text x="55" y="404.2">+.000</text>
<text x="100.1" y="444.5">+0.0005</text>
<text x="100.1" y="447">-0.0000</text>
<text x="99.4" y="450.5">+.012</text>
<text x="99.4" y="453">-.000</text>
</g>
<g font-size="2.6">
<text x="762.1" y="513">(1X24) CAV GENGHIS (FIRESTARTER) 54cc BARREL (50549)</text>
<text x="753.2" y="524.2">-</text>
<text x="552.3" y="531.2">A</text>
<text x="561" y="531.2">5003930</text>
<text x="579.8" y="531.2">3/31/07</text>
<text x="600.5" y="531.2">ADDED DUAL DIMENSIONS</text>
<text x="643.5" y="531.2">BFR</text>
<text x="653.5" y="531.2">CV</text>
<text x="550.1" y="538.2">REV.</text>
<text x="563.4" y="538.2">ECN</text>
<text x="580.7" y="538.2">DATE</text>
<text x="605.3" y="538.2">REVISION RECORD</text>
<text x="643.3" y="538.2">DRN</text>
<text x="651.7" y="538.2">APPR</text>
</g>
<text font-size="2.3" fill="#989898" x="777.8" y="495.7">ERIE, PENNSYLVANIA</text>
<g font-size="2.1">
<text x="706.4" y="491.8">DRAWN</text>
<text x="731.8" y="491.8">DATE</text>
<text x="829.9" y="489.6">THE</text>
<text x="828.3" y="497">GROUP</text>
<text x="706.4" y="499">CHECKED</text>
<text x="731.8" y="499">DATE</text>
<text x="757.2" y="503.4">DESCRIPTION</text>
<text x="706.4" y="506.1">APPROVED</text>
<text x="731.8" y="506.1">DATE</text>
<text x="706.4" y="513.2">REFERENCE NO.</text>
<text x="706.4" y="520.4">FINISH</text>
<text x="757.2" y="519.5">SCALE:</text>
<text x="804.3" y="518.3">ECN NUMBER</text>
<text x="822.8" y="518.3">CUSTOMER NUMBER</text>
<text x="706.4" y="527.5">MATERIAL</text>
<text x="757.2" y="525.1">SHRINKAGE:</text>
<text x="765.3" y="529.4">SIZE</text>
<text x="781" y="529.4">DRAWING NO.</text>
<text x="836.6" y="529.4">REV.</text>
<text x="706.4" y="534.7">HARDNESS</text>
<text x="731.8" y="534.7">QUANTITY REQUIRED</text>
</g>
</svg>
